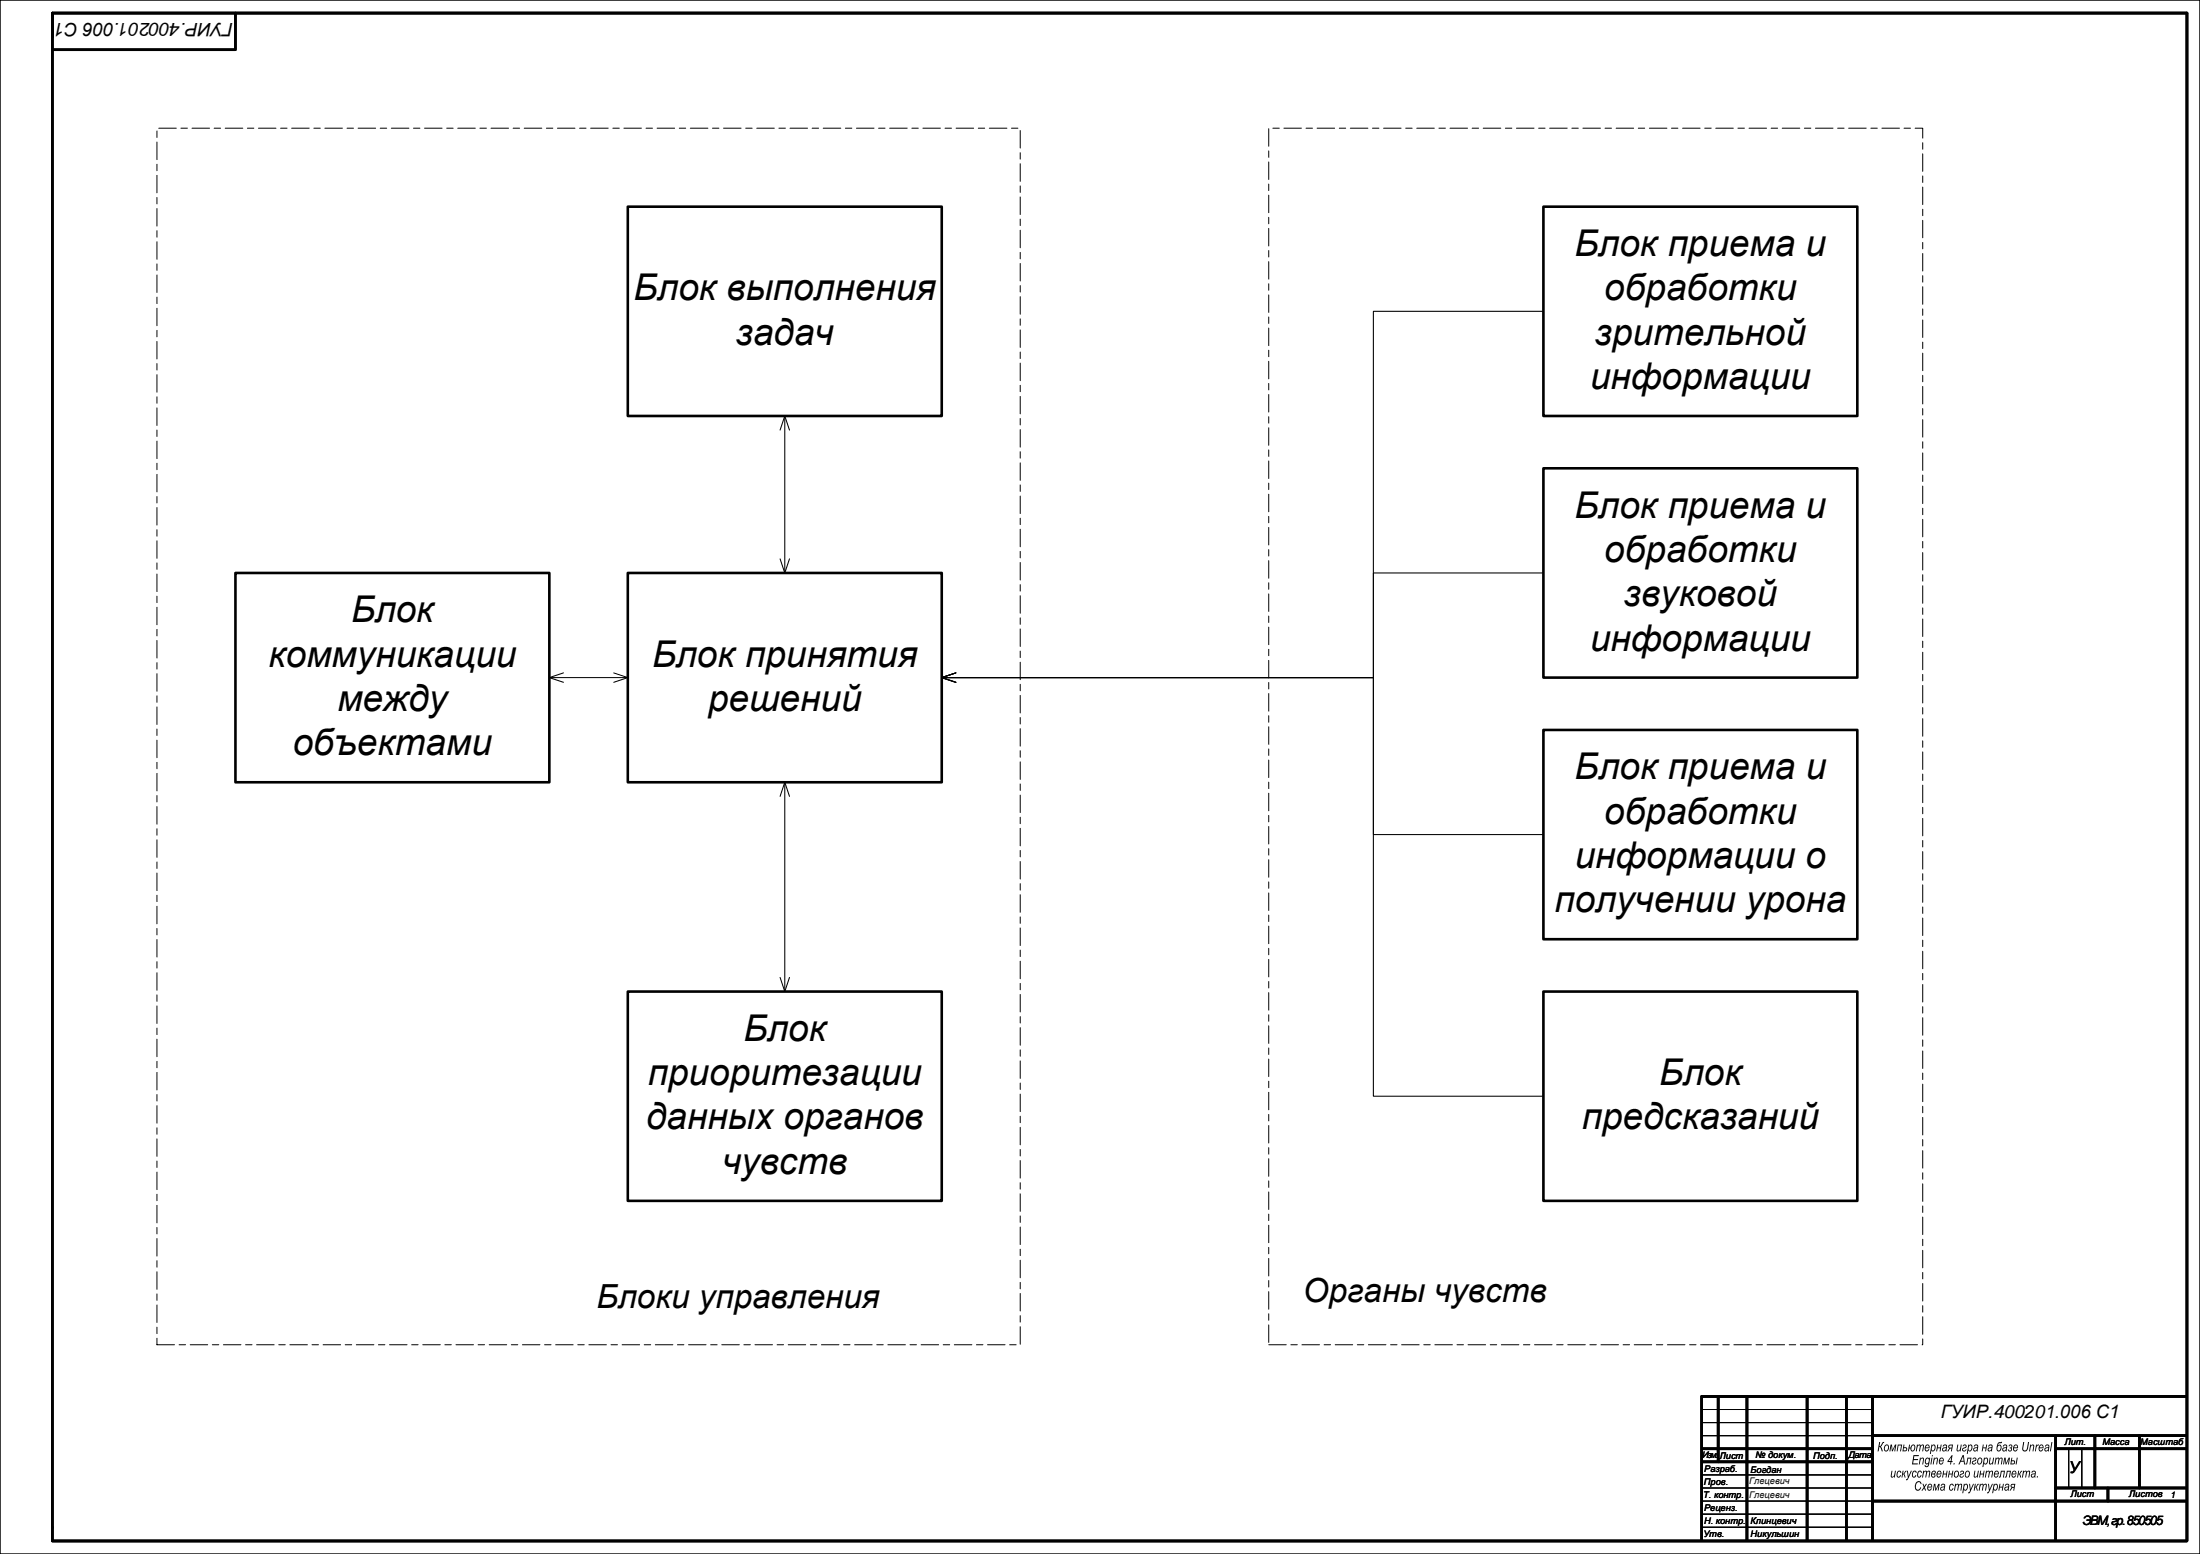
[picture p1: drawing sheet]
<svg xmlns="http://www.w3.org/2000/svg" width="841mm" height="594mm" viewBox="0 0 841 594" stroke-linecap="round" stroke-linejoin="round" font-family="sans-serif">
<path d="M0 0h841v594h-841zM650.8 538.8h65M650.8 543.8h65M650.8 548.7h65M790.8 553.7v15.1M795.8 553.7v15.1M650.8 563.7h65M650.8 568.8h65M650.8 573.8h65M650.8 578.7h65M650.8 583.7h65" fill="none" stroke="#000" stroke-width=".38"/>
<g fill="#000">
<path d="M718.4 551.2h.3l-.2 1.5 .4-.1 .8-1.3 .6-.1-.6 .8a1.12 1.12 0 0 0-.3 1.7l.4 1.1h-.5l-.4-1.4-.5-.3-.3 1.7h-.3zM720.7 552.3a1.15 1.15 0 0 1 1.4 .5 1.15 1.15 0 0 1-.2 1.5 1.01 1.01 0 0 1-1.5 .3 1.01 1.01 0 0 1-.2-1.5zM720.8 552.7l-.2 .6a.71 .71 0 0 0 .3 1.2 .71 .71 0 0 0 .8-1 .61 .61 0 0 0 0-.8 .61 .61 0 0 0-.9 0zM722.7 552.2h.5l.2 2 1-2h.5l-.4 2.6h-.4l.4-2.1-1 2.1h-.3l-.2-2.2-.4 2.2h-.3zM725.5 552.2h1.6l-.4 2.6h-.4l.4-2.3h-.9l-.4 2.3h-.4zM727.7 552.2h.3l-.1 1a.85 .85 0 0 1 1.2 .6 .85 .85 0 0 1-1 1h-.9zM727.8 553.5l-.2 .9h.5a.46 .46 0 0 0 .6-.4 .46 .46 0 0 0-.5-.5zM729.8 552.2h.3l-.1 1.1h.4a1 1 0 0 1 1.2-1.2 1 1 0 0 1 .5 1.7 .92 .92 0 0 1-1 1 .92 .92 0 0 1-.8-1.2h-.4l-.2 1.2h-.4zM731 552.6a.95 .95 0 0 0-.5 1 .95 .95 0 0 0 .8 .8l.2-.1a1.17 1.17 0 0 0-.1-1.9zM732.8 552.2h.3v.4a.61 .61 0 0 1 .6-.5 .61 .61 0 0 1 .6 .5 .65 .65 0 0 1 .8-.5 .65 .65 0 0 1 .3 1l-.2 1.7h-.4l.3-1.8a.38 .38 0 0 0-.2-.5 .38 .38 0 0 0-.5 .2l-.5 2.1h-.3l.3-1.8a.33 .33 0 0 0-.1-.5 .33 .33 0 0 0-.4 .1l-.7 2.2h-.3zM736.1 552.4a.93 .93 0 0 1 1.3-.1 .93 .93 0 0 1 .2 1.3h-1.5a.58 .58 0 0 0 .3 .8 .58 .58 0 0 0 .8-.5h.3a.99 .99 0 0 1-1.3 .8 .99 .99 0 0 1-.4-1.5zM736.4 552.6l-.2 .6h1.1a.53 .53 0 0 0-.2-.7 .53 .53 0 0 0-.7 .1zM738.3 552.2h.4l-.1 .3a.79 .79 0 0 1 1.1-.2 .79 .79 0 0 1 .2 1.1l-.1 .5a.79 .79 0 0 1-.6 .8 .79 .79 0 0 1-.9-.4l-.2 1.4h-.4zM738.9 552.5l-.5 1.1a.57 .57 0 0 0 .4 .8 .57 .57 0 0 0 .7-.7 .7 .7 0 0 0 .1-.8 .7 .7 0 0 0-.7-.4zM740.6 552.2h.3l-.2 1h1l.2-1h.3l-.4 2.6h-.4l.2-1.2h-.9l-.2 1.2h-.4zM742.9 552.3a.83 .83 0 0 1 1.1-.1 .83 .83 0 0 1 .3 1.1l-.2 1.5h-.3v-.4a.79 .79 0 0 1-1.1 .2 .79 .79 0 0 1-.3-1 .79 .79 0 0 1 1.1-.4 .41 .41 0 0 0 .5-.5 .41 .41 0 0 0-.7-.2l-.3 .4h-.4zM742.9 553.7a.52 .52 0 0 0 .3 .8 .52 .52 0 0 0 .6-.6l.1-.5zM745 552.4l1.6-.2-.5 2.6h-.3l.2-1.1-.6 .1-.6 1h-.4l.8-1.2a.77 .77 0 0 1-.2-1.2zM745.2 552.6a.4 .4 0 0 0-.1 .5 .4 .4 0 0 0 .5 .2h.4l.2-.8zM748.2 552.2h.4l-.3 1.6a.47 .47 0 0 0 .4 .7 .47 .47 0 0 0 .5-.6l.4-1.7h.3l-.4 2.6h-.3v-.5a.71 .71 0 0 1-1 .4 .71 .71 0 0 1-.2-1zM750.6 552.3a.79 .79 0 0 1 1.2 .5 .79 .79 0 0 1-1 .9 .47 .47 0 0 0-.3 .5 .47 .47 0 0 0 .5 .4 .47 .47 0 0 0 .4-.5l.3-.1a.87 .87 0 0 1-.9 .9 .87 .87 0 0 1-.8-1 .87 .87 0 0 1 1.1-.7 .42 .42 0 0 0 .3-.5 .42 .42 0 0 0-.5-.3 .42 .42 0 0 0-.3 .4h-.4zM752.4 552.2h.4l-.1 .3a.79 .79 0 0 1 1.1-.2 .79 .79 0 0 1 .2 1.1l-.1 .5a.79 .79 0 0 1-.6 .8 .79 .79 0 0 1-.9-.4l-.2 1.4h-.4zM753 552.5l-.5 1.1a.57 .57 0 0 0 .4 .8 .57 .57 0 0 0 .7-.7 .7 .7 0 0 0 .1-.8 .7 .7 0 0 0-.7-.4zM754.8 552.3a.83 .83 0 0 1 1.1-.1 .83 .83 0 0 1 .3 1.1l-.2 1.5h-.3l-.1-.4a.79 .79 0 0 1-1 .2 .79 .79 0 0 1-.3-1 .79 .79 0 0 1 1.1-.4 .41 .41 0 0 0 .5-.5 .41 .41 0 0 0-.7-.2l-.4 .4h-.3zM754.8 553.7a.52 .52 0 0 0 .3 .8 .52 .52 0 0 0 .6-.6l.1-.5zM758 552.2h.3l-.2 1h1l.2-1h.3l-.4 2.6h-.4l.2-1.2h-.9l-.2 1.2h-.4zM760.3 552.3a.83 .83 0 0 1 1.1-.1 .83 .83 0 0 1 .3 1.1l-.2 1.5h-.3l-.1-.4a.79 .79 0 0 1-1 .2 .79 .79 0 0 1-.3-1 .79 .79 0 0 1 1.1-.4 .41 .41 0 0 0 .5-.5 .41 .41 0 0 0-.7-.2l-.3 .4h-.4zM760.3 553.7a.52 .52 0 0 0 .3 .8 .52 .52 0 0 0 .6-.6l.1-.5zM763.9 551.4l1.4-.3a.96 .96 0 0 1-1.2 .6l-.4 .8a.89 .89 0 0 1 1.2-.2 .89 .89 0 0 1 .2 1.2 1.05 1.05 0 0 1-1.2 1.3 1.05 1.05 0 0 1-.7-1.7zM763.9 552.7a.93 .93 0 0 0-.4 1 .93 .93 0 0 0 .7 .7 .99 .99 0 0 0 .6-1 .99 .99 0 0 0-.7-.9zM765.9 552.3a.83 .83 0 0 1 1.1-.1 .83 .83 0 0 1 .3 1.1l-.2 1.5h-.3l-.1-.4a.79 .79 0 0 1-1 .2 .79 .79 0 0 1-.3-1 .79 .79 0 0 1 1-.4 .41 .41 0 0 0 .6-.5 .41 .41 0 0 0-.7-.2l-.4 .4h-.3zM765.9 553.7a.52 .52 0 0 0 .3 .8 .52 .52 0 0 0 .6-.6l.1-.5zM768.1 552.2a.71 .71 0 0 1 1.1 .2 .71 .71 0 0 1-.3 1 .82 .82 0 0 1-.2 1.4 .82 .82 0 0 1-1.2-.8l.4 .3a.46 .46 0 0 0 .6 .1 .46 .46 0 0 0 .3-.5 .46 .46 0 0 0-.6-.3l.1-.4a.43 .43 0 0 0 .6-.1 .43 .43 0 0 0-.2-.6 .43 .43 0 0 0-.6 .3h-.3zM769.9 552.4a.93 .93 0 0 1 1.3-.1 .93 .93 0 0 1 .2 1.3h-1.5a.58 .58 0 0 0 .3 .8 .58 .58 0 0 0 .8-.5h.3a.99 .99 0 0 1-1.4 .8 .99 .99 0 0 1-.3-1.5zM770.2 552.6l-.3 .6h1.2a.53 .53 0 0 0-.2-.7 .53 .53 0 0 0-.7 .1z"/>
<path d="M731.5 556.2h2v.4h-1.7l-.2 1.1h1.6v.4h-1.7l-.2 1.2h1.8v.5h-2.2zM733.9 557.2h.4l-.1 .4a.7 .7 0 0 1 .9-.5 .7 .7 0 0 1 .3 1.1l-.2 1.6h-.4l.3-1.7a.46 .46 0 0 0-.3-.7 .46 .46 0 0 0-.6 .5l-.3 1.9h-.4zM736.2 557.4l.6-.3 .7 .5v-.4h.4l-.4 2.5a.88 .88 0 0 1-.7 1.1 .88 .88 0 0 1-1.1-.8h.4a.55 .55 0 0 0 .7 .4 .55 .55 0 0 0 .3-.8v-.2a.84 .84 0 0 1-1.1 .1 .84 .84 0 0 1-.2-1.1zM736.5 557.7l-.3 .7a.63 .63 0 0 0 .5 1 .63 .63 0 0 0 .6-.8 .61 .61 0 0 0 0-.9 .61 .61 0 0 0-.8 0zM738.5 556.2h.4l-.1 .5h-.4zM738.4 557.2h.3l-.4 2.6h-.4zM739.3 557.2h.3l-.1 .4a.7 .7 0 0 1 1-.5 .7 .7 0 0 1 .3 1.1l-.3 1.6h-.4l.3-1.7a.46 .46 0 0 0-.3-.7 .46 .46 0 0 0-.5 .5l-.4 1.9h-.4zM741.6 557.4a.93 .93 0 0 1 1.2-.1 .93 .93 0 0 1 .2 1.3h-1.5a.58 .58 0 0 0 .4 .8 .58 .58 0 0 0 .7-.5h.3a.99 .99 0 0 1-1.3 .8 .99 .99 0 0 1-.4-1.5zM741.9 557.6l-.3 .6h1.1a.53 .53 0 0 0-.2-.7 .53 .53 0 0 0-.6 .1z"/>
<path d="M746.1 556.2h.3l-.4 2.2h.4v.4h-.4l-.2 1h-.3l.1-1h-1.2l.1-.4zM745.9 557l-1 1.4h.8zM746.8 559.2h.4l-.1 .6h-.4zM750.3 556.2h.4l.5 3.6h-.4l-.1-1.1h-1.2l-.5 1.1h-.4zM750.4 556.6l-.7 1.8h.9zM752.1 557.2h1.6l-.5 2.6h-.3l.4-2.3h-.9l-.4 2-.7 .3 .4-.6zM754.3 557.3a.79 .79 0 0 1 1.2 .5 .79 .79 0 0 1-1 .9 .47 .47 0 0 0-.3 .5 .47 .47 0 0 0 .5 .4 .47 .47 0 0 0 .4-.5l.4-.1a.87 .87 0 0 1-.9 .9 .87 .87 0 0 1-.8-1 .87 .87 0 0 1 1-.7 .42 .42 0 0 0 .3-.5 .42 .42 0 0 0-.4-.3 .42 .42 0 0 0-.4 .4h-.3zM756.4 557.3a1.15 1.15 0 0 1 1.4 .5 1.15 1.15 0 0 1-.3 1.5 1.01 1.01 0 0 1-1.5 .3 1.01 1.01 0 0 1-.1-1.5zM756.5 557.7l-.3 .6a.71 .71 0 0 0 .4 1.2 .71 .71 0 0 0 .8-1 .61 .61 0 0 0-.1-.8 .61 .61 0 0 0-.8 0zM758.4 557.2h.3v.3a.79 .79 0 0 1 1.1-.2 .79 .79 0 0 1 .2 1.1l-.1 .5a.79 .79 0 0 1-.6 .8 .79 .79 0 0 1-.9-.4l-.2 1.4h-.4zM758.8 557.7l-.3 .9a.57 .57 0 0 0 .4 .8 .57 .57 0 0 0 .7-.7 .7 .7 0 0 0 .1-.8 .7 .7 0 0 0-.7-.4zM760.6 557.2h.4l-.3 1.6a.47 .47 0 0 0 .3 .7 .47 .47 0 0 0 .6-.6l.3-1.7h.4l-.4 2.6h-.4l.1-.5a.71 .71 0 0 1-1 .4 .71 .71 0 0 1-.2-1zM762.9 557.2h.3l-.1 .4a.61 .61 0 0 1 .6-.5 .61 .61 0 0 1 .6 .5 .65 .65 0 0 1 .9-.5 .65 .65 0 0 1 .3 1l-.3 1.7h-.3l.3-1.8a.38 .38 0 0 0-.2-.5 .38 .38 0 0 0-.5 .2l-.5 2.1h-.4l.3-1.8a.33 .33 0 0 0 0-.5 .33 .33 0 0 0-.5 .1l-.6 2.2h-.4zM766.2 557.2h.5l.2 2 1-2h.5l-.5 2.6h-.3l.3-2.1-.9 2.1h-.4l-.2-2.2-.3 2.2h-.4zM771 557.2h.3l-.4 2.6h-.4zM768.9 557.2h.4l-.2 1a.84 .84 0 0 1 1.2 .6 .84 .84 0 0 1-.9 1h-.9zM769 558.5l-.1 .9h.4a.46 .46 0 0 0 .7-.4 .46 .46 0 0 0-.6-.5z"/>
<path d="M773.4 551.2h.4l-.4 2.2a.77 .77 0 0 0 .7 1 .77 .77 0 0 0 .8-.9l.4-2.3h.4l-.4 2.1a1.17 1.17 0 0 1-.9 1.5 1.17 1.17 0 0 1-1.4-1.2zM776.1 552.2h.3l-.1 .4a.7 .7 0 0 1 1-.5 .7 .7 0 0 1 .3 1.1l-.3 1.6h-.3l.2-1.7a.46 .46 0 0 0-.3-.7 .46 .46 0 0 0-.5 .5l-.4 1.9h-.4zM778.3 552.2h.3l-.1 .5 .8-.6v.5a.79 .79 0 0 0-.8 .3 .79 .79 0 0 0-.1 .8l-.2 1.1h-.3zM779.7 552.4a.93 .93 0 0 1 1.2-.1 .93 .93 0 0 1 .3 1.3h-1.6a.58 .58 0 0 0 .4 .8 .58 .58 0 0 0 .7-.5h.4a.99 .99 0 0 1-1.4 .8 .99 .99 0 0 1-.4-1.5zM780 552.6l-.3 .6h1.2a.53 .53 0 0 0-.3-.7 .53 .53 0 0 0-.6 .1zM782 552.3a.83 .83 0 0 1 1.1-.1 .83 .83 0 0 1 .3 1.1l-.2 1.5h-.3l-.1-.4a.79 .79 0 0 1-1 .2 .79 .79 0 0 1-.3-1.1 .79 .79 0 0 1 1.1-.3 .41 .41 0 0 0 .5-.5 .41 .41 0 0 0-.7-.2l-.3 .4h-.4zM782 553.7a.52 .52 0 0 0 .3 .8 .52 .52 0 0 0 .6-.6l.1-.5zM784.2 551.2h.4l-.6 3.6h-.4z"/>
<path d="M723.1 562.2h.3l-.2 1.6a.47 .47 0 0 0 .3 .7 .47 .47 0 0 0 .5-.6l.4-1.7h.3l-.4 2.5h-.3l.1-.4a.71 .71 0 0 1-1 .4 .71 .71 0 0 1-.3-1zM725.5 562.3a.76 .76 0 0 1 .9-.1 .76 .76 0 0 1 .4 .8h-.3a.58 .58 0 0 0-.8-.5 .58 .58 0 0 0-.3 .9 .56 .56 0 0 0 0 .9 .56 .56 0 0 0 .9-.3l.4-.1a.94 .94 0 0 1-1.3 .8 .94 .94 0 0 1-.4-1.5zM727.3 562.2h.4l-.2 1.1 .8-1 .5-.1-.5 .8a.5 .5 0 0 0-.4 .5 .5 .5 0 0 0 .3 .5l.3 .7h-.4l-.3-1-.4-.2-.2 1.2h-.3zM729 562.2h.3l.3 2 .9-2h.4l-1.5 3.1-.5 .5h-.3v-.5h.4l.3-.5zM731.4 562.3a.76 .76 0 0 1 .9-.1 .76 .76 0 0 1 .4 .8h-.4a.58 .58 0 0 0-.7-.5 .58 .58 0 0 0-.3 .9 .56 .56 0 0 0 0 .9 .56 .56 0 0 0 .8-.3l.5-.1a.94 .94 0 0 1-1.3 .8 .94 .94 0 0 1-.4-1.5zM733.4 562.3a.76 .76 0 0 1 .9-.1 .76 .76 0 0 1 .4 .8h-.4a.58 .58 0 0 0-.7-.5 .58 .58 0 0 0-.3 .9 .56 .56 0 0 0 0 .9 .56 .56 0 0 0 .8-.3l.5-.1a.94 .94 0 0 1-1.3 .8 .94 .94 0 0 1-.4-1.5zM735.2 562.2h.3v.4a.61 .61 0 0 1 .6-.5 .61 .61 0 0 1 .6 .5 .65 .65 0 0 1 .8-.5 .65 .65 0 0 1 .3 1l-.3 1.6h-.3l.3-1.7a.38 .38 0 0 0-.2-.5 .38 .38 0 0 0-.5 .2l-.5 2h-.3l.3-1.7a.33 .33 0 0 0-.1-.5 .33 .33 0 0 0-.5 .1l-.6 2.1h-.3zM738.7 562.4a.71 .71 0 0 1 1.1-.1 .71 .71 0 0 1-.3 1.1 .83 .83 0 0 1-.3 1.4 .83 .83 0 0 1-1-1zM738.9 562.7l-.3 .5a.57 .57 0 0 0 .7 0 .57 .57 0 0 0 .2-.7zM738.5 563.6v.1a.5 .5 0 0 0 .1 .7 .5 .5 0 0 0 .7-.1 .5 .5 0 0 0-.1-.7zM740.7 562.4a.93 .93 0 0 1 1.2-.1 .93 .93 0 0 1 .2 1.3h-1.5a.58 .58 0 0 0 .4 .8 .58 .58 0 0 0 .7-.5h.3a.99 .99 0 0 1-1.3 .8 .99 .99 0 0 1-.4-1.5zM740.9 562.6l-.2 .6h1.1a.53 .53 0 0 0-.2-.7 .53 .53 0 0 0-.7 .1zM742.9 562.2h.3l-.2 1h1l.2-1h.3l-.4 2.5h-.4l.2-1.1h-.9l-.2 1.1h-.4zM745.1 562.2h.3l-.2 1h1l.2-1h.3l-.4 2.5h-.4l.2-1.1h-.9l-.2 1.1h-.4zM747.5 562.3a1.15 1.15 0 0 1 1.4 .5 1.15 1.15 0 0 1-.3 1.5 1.01 1.01 0 0 1-1.5 .3 1.01 1.01 0 0 1-.1-1.5zM747.6 562.7l-.3 .6a.71 .71 0 0 0 .4 1.2 .71 .71 0 0 0 .8-1 .61 .61 0 0 0-.1-.8 .61 .61 0 0 0-.8 0zM749.6 562.3a.79 .79 0 0 1 1.2 .5 .79 .79 0 0 1-1 .9 .47 .47 0 0 0-.3 .5 .47 .47 0 0 0 .5 .4 .47 .47 0 0 0 .4-.5l.4-.1a.87 .87 0 0 1-.9 .9 .87 .87 0 0 1-.9-1 .87 .87 0 0 1 1.1-.7 .42 .42 0 0 0 .3-.5 .42 .42 0 0 0-.5-.3 .42 .42 0 0 0-.3 .4h-.3zM751.6 562.3a1.15 1.15 0 0 1 1.5 .5 1.15 1.15 0 0 1-.3 1.5 1.01 1.01 0 0 1-1.5 .3 1.01 1.01 0 0 1-.1-1.5zM751.8 562.7l-.3 .6a.71 .71 0 0 0 .4 1.2 .71 .71 0 0 0 .8-1 .61 .61 0 0 0-.1-.8 .61 .61 0 0 0-.8 0zM754.8 562.2h.3l-.2 1.6a.47 .47 0 0 0 .3 .7 .47 .47 0 0 0 .5-.6l.4-1.7h.4l-.5 2.5h-.3l.1-.4a.71 .71 0 0 1-1 .4 .71 .71 0 0 1-.3-1zM757 562.2h.3l-.1 1h.9l.2-1h.3l-.4 2.5h-.3l.2-1.1h-1l-.2 1.1h-.4zM759.2 562.2h.3v.4a.61 .61 0 0 1 .6-.5 .61 .61 0 0 1 .6 .5 .65 .65 0 0 1 .8-.5 .65 .65 0 0 1 .3 1l-.2 1.6h-.4l.3-1.7a.38 .38 0 0 0-.2-.5 .38 .38 0 0 0-.5 .2l-.5 2h-.3l.3-1.7a.33 .33 0 0 0-.1-.5 .33 .33 0 0 0-.4 .1l-.7 2.1h-.3zM762.6 562.4a.93 .93 0 0 1 1.2-.1 .93 .93 0 0 1 .3 1.3h-1.6a.58 .58 0 0 0 .4 .8 .58 .58 0 0 0 .7-.5h.4a.99 .99 0 0 1-1.4 .8 .99 .99 0 0 1-.4-1.5zM762.9 562.6l-.3 .6h1.2a.53 .53 0 0 0-.3-.7 .53 .53 0 0 0-.6 .1zM764.9 562.2h1.6l-.5 2.5h-.3l.3-2.2h-.8l-.4 2-.7 .2 .4-.5zM767.2 562.2h1.5l-.4 2.5h-.4l.4-2.2h-.8l-.4 2-.7 .2 .4-.5zM769.3 562.4a.93 .93 0 0 1 1.3-.1 .93 .93 0 0 1 .2 1.3h-1.5a.58 .58 0 0 0 .3 .8 .58 .58 0 0 0 .8-.5h.3a.99 .99 0 0 1-1.4 .8 .99 .99 0 0 1-.3-1.5zM769.6 562.6l-.3 .6h1.2a.53 .53 0 0 0-.2-.7 .53 .53 0 0 0-.7 .1zM771.5 562.2h.4l-.2 1.1 .8-1 .5-.1-.5 .8a.5 .5 0 0 0-.4 .5 .5 .5 0 0 0 .3 .5l.3 .7h-.4l-.3-1-.4-.2-.2 1.2h-.3zM773.4 562.2h.3v.4a.61 .61 0 0 1 .5-.5 .61 .61 0 0 1 .6 .5 .65 .65 0 0 1 .9-.5 .65 .65 0 0 1 .3 1l-.3 1.6h-.3l.3-1.7a.38 .38 0 0 0-.2-.5 .38 .38 0 0 0-.5 .2l-.5 2h-.3l.2-1.7a.33 .33 0 0 0 0-.5 .33 .33 0 0 0-.5 .1l-.6 2.1h-.4zM776.9 562.3a.83 .83 0 0 1 1.1-.1 .83 .83 0 0 1 .2 1.1l-.1 1.4h-.4v-.3a.79 .79 0 0 1-1.1 .2 .79 .79 0 0 1-.2-1 .79 .79 0 0 1 1-.4 .41 .41 0 0 0 .5-.5 .41 .41 0 0 0-.6-.2l-.4 .4h-.4zM776.8 563.7a.52 .52 0 0 0 .3 .8 .52 .52 0 0 0 .6-.6l.1-.5zM778.7 564.2h.4l-.1 .5h-.4z"/>
<path d="M732.7 566.4a1.09 1.09 0 0 1 1.2-.2 1.09 1.09 0 0 1 .6 1l-.3 .1a.9 .9 0 0 0-1.1-.8 .9 .9 0 0 0-.7 1.1 1.04 1.04 0 0 0 0 1.3 1.04 1.04 0 0 0 1.1 .4l.5-.8 .4 .1a1.3 1.3 0 0 1-1.7 1.2 1.3 1.3 0 0 1-.7-2zM734.9 567.2h.4l.3 .9 .6-.9h.5l-.9 1.3 .5 1.2h-.4l-.3-.9-.7 .9h-.4l.9-1.3zM737.1 567.4a.93 .93 0 0 1 1.3-.1 .93 .93 0 0 1 .2 1.3h-1.5a.58 .58 0 0 0 .3 .8 .58 .58 0 0 0 .7-.5h.4a.99 .99 0 0 1-1.4 .8 .99 .99 0 0 1-.3-1.5zM737.4 567.6l-.3 .6h1.2a.53 .53 0 0 0-.2-.7 .53 .53 0 0 0-.7 .1zM739.3 567.2h.5l.2 2 1-2h.5l-.4 2.5h-.4l.4-2-1 2h-.3l-.2-2.1-.4 2.1h-.3zM742.2 567.3a.83 .83 0 0 1 1.1-.1 .83 .83 0 0 1 .2 1.1l-.1 1.4h-.3l-.1-.3a.79 .79 0 0 1-1 .2 .79 .79 0 0 1-.3-1.1 .79 .79 0 0 1 1-.3 .41 .41 0 0 0 .5-.5 .41 .41 0 0 0-.6-.2l-.4 .4h-.3zM742.2 568.7a.52 .52 0 0 0 .3 .8 .52 .52 0 0 0 .6-.6v-.5zM745.6 567.3a.76 .76 0 0 1 .9-.1 .76 .76 0 0 1 .4 .8h-.4a.58 .58 0 0 0-.7-.5 .58 .58 0 0 0-.3 .9 .56 .56 0 0 0 0 .9 .56 .56 0 0 0 .8-.3l.4-.1a.94 .94 0 0 1-1.2 .8 .94 .94 0 0 1-.4-1.5zM747.4 567.2h.3v.4a.61 .61 0 0 1 .6-.5 .61 .61 0 0 1 .5 .5 .65 .65 0 0 1 .9-.5 .65 .65 0 0 1 .3 1l-.3 1.6h-.3l.3-1.7a.38 .38 0 0 0-.2-.5 .38 .38 0 0 0-.5 .2l-.5 2h-.3l.3-1.7a.33 .33 0 0 0-.1-.5 .33 .33 0 0 0-.5 .1l-.6 2.1h-.3zM750.7 567.2h.3v.3a.79 .79 0 0 1 1.1-.2 .79 .79 0 0 1 .2 1.1l-.1 .5a.79 .79 0 0 1-.6 .8 .79 .79 0 0 1-.9-.4l-.2 1.4h-.4zM751.2 567.7l-.4 .9a.57 .57 0 0 0 .4 .8 .57 .57 0 0 0 .7-.7 .7 .7 0 0 0 .1-.8 .7 .7 0 0 0-.7-.4zM752.7 567.2h.4l.2 2 .9-2h.4l-1.4 3.1-.6 .5h-.2v-.5h.4l.3-.5zM754.9 567.2h.4l-.2 1.1 .8-1 .5-.1-.9 1.2 .6 1.3h-.4l-.3-1-.4-.2-.2 1.2h-.3zM756.8 567.2h.4l-.1 .4a.61 .61 0 0 1 .6-.5 .61 .61 0 0 1 .6 .5 .65 .65 0 0 1 .9-.5 .65 .65 0 0 1 .3 1l-.3 1.6h-.4l.3-1.7a.38 .38 0 0 0-.1-.5 .38 .38 0 0 0-.6 .2l-.4 2h-.4l.3-1.7a.33 .33 0 0 0 0-.5 .33 .33 0 0 0-.5 .1l-.7 2.1h-.3zM760 567.2h.3l.3 2 .9-2h.3l-1.4 3.1-.6 .5h-.2v-.5h.4l.3-.5zM762.2 567.2h.3l-.1 .3a.79 .79 0 0 1 1.2-.2 .79 .79 0 0 1 .1 1.1l-.1 .5a.79 .79 0 0 1-.5 .8 .79 .79 0 0 1-1-.4l-.2 1.4h-.3zM762.6 567.7l-.3 .9a.57 .57 0 0 0 .3 .8 .57 .57 0 0 0 .7-.7 .7 .7 0 0 0 .1-.8 .7 .7 0 0 0-.7-.4zM764.4 567.2h.3l-.2 1h1l.2-1h.3l-.4 2.5h-.4l.2-1.1h-.9l-.2 1.1h-.4zM766.7 567.3a.83 .83 0 0 1 1.1-.1 .83 .83 0 0 1 .3 1.1l-.2 1.4h-.3l-.1-.3a.79 .79 0 0 1-1 .2 .79 .79 0 0 1-.3-1.1 .79 .79 0 0 1 1-.3 .41 .41 0 0 0 .5-.5 .41 .41 0 0 0-.6-.2l-.4 .4h-.3zM766.7 568.7a.52 .52 0 0 0 .3 .8 .52 .52 0 0 0 .6-.6l.1-.5zM768.8 567.4l1.6-.2-.4 2.5h-.4l.2-1-.6 .1-.6 .9h-.4l.8-1.1a.77 .77 0 0 1-.2-1.2zM769 567.6a.4 .4 0 0 0-.1 .5 .4 .4 0 0 0 .5 .2h.5l.1-.8z"/>
</g>
<g fill="none" stroke="#000" stroke-width="1">
<path d="M20 14v-9h816v583.7M20 5v578.7M90 5v14h-70M650.5 533.7v55.1M650.8 533.7h185M656.8 534.3v24.4M667.8 533.7v55.1M690.8 533.7v55.1M705.8 533.7v55.1M715.8 533.7v55.1M650.8 553.7h65M650.8 558.7h65"/>
<path d="M715.8 548.7h120M785.8 548.7v40.1M785.8 553.7h50M800.8 548.7v20.1M817.8 548.7v20.1M715.8 573.8h120M785.8 568.8h50M805.8 568.8v5M20 584v5h816"/>
</g>
<path d="M240 219h120v80h-120z" fill-rule="evenodd" fill="#fff"/>
<path d="M240 219h120v80h-120z" fill="none" stroke="#000" stroke-width="1"/>
<path d="M240 79h120v80h-120z" fill-rule="evenodd" fill="#fff"/>
<path d="M240 79h120v80h-120z" fill="none" stroke="#000" stroke-width="1"/>
<path d="M590 179h120v80h-120z" fill-rule="evenodd" fill="#fff"/>
<path d="M590 179h120v80h-120z" fill="none" stroke="#000" stroke-width="1"/>
<path d="M210 259h30M215.4 257.2l-5.4 1.8 5.4 1.8M234.6 257.2l5.4 1.8-5.4 1.8" fill="none" stroke="#000" stroke-width=".4"/>
<path d="M590 379h120v80h-120z" fill-rule="evenodd" fill="#fff"/>
<path d="M590 379h120v80h-120z" fill="none" stroke="#000" stroke-width="1"/>
<path d="M590 79h120v80h-120z" fill-rule="evenodd" fill="#fff"/>
<path d="M590 79h120v80h-120z" fill="none" stroke="#000" stroke-width="1"/>
<path d="M590 279h120v80h-120z" fill-rule="evenodd" fill="#fff"/>
<path d="M590 279h120v80h-120z" fill="none" stroke="#000" stroke-width="1"/>
<path d="M240 379h120v80h-120z" fill-rule="evenodd" fill="#fff"/>
<path d="M240 379h120v80h-120z" fill="none" stroke="#000" stroke-width="1"/>
<path d="M90 219h120v80h-120z" fill-rule="evenodd" fill="#fff"/>
<path d="M90 219h120v80h-120z" fill="none" stroke="#000" stroke-width="1"/>
<path d="M590 119h-65v140h-165M300 159v60M298.2 164.4l1.8-5.4 1.8 5.4M298.2 213.6l1.8 5.4 1.8-5.4M590 219h-65v40h-165M360 259h165v60h65M360 259h165v160h65M365.4 257.2l-5.4 1.8 5.4 1.8M300 299v80M298.2 304.4l1.8-5.4 1.8 5.4M298.2 373.6l1.8 5.4 1.8-5.4" fill="none" stroke="#000" stroke-width=".4"/>
<path d="M60 49h330v465h-330zM485 49h250v465h-250z" fill="none" stroke="#000" stroke-width=".38" stroke-dasharray="6.7 1.8 2.5 1.8"/>
<g font-size="14.1">
<text x="601.9" y="97.8">Блок приема и</text>
<text x="242.2" y="114.8">Блок выполнения</text>
<text x="613.3" y="114.8">обработки</text>
<text x="281.3" y="131.7">задач</text>
<text x="609.7" y="131.7">зрительной</text>
<text x="607.8" y="148.6">информации</text>
<text x="601.9" y="197.8">Блок приема и</text>
<text x="613.3" y="214.8">обработки</text>
<text x="620.8" y="231.7">звуковой</text>
<text x="134.2" y="237.8">Блок</text>
<text x="607.8" y="248.6">информации</text>
<text x="102.6" y="254.8">коммуникации</text>
<text x="249.3" y="254.8">Блок принятия</text>
<text x="129" y="271.7">между</text>
<text x="270.7" y="271.7">решений</text>
<text x="111.9" y="288.7">объектами</text>
<text x="601.9" y="297.9">Блок приема и</text>
<text x="613.3" y="314.8">обработки</text>
<text x="602" y="331.7">информации о</text>
<text x="594.3" y="348.7">получении урона</text>
<text x="284.2" y="397.9">Блок</text>
<text x="247.6" y="414.8">приоритезации</text>
<text x="634.2" y="414.8">Блок</text>
<text x="247" y="431.7">данных органов</text>
<text x="604.7" y="431.7">предсказаний</text>
<text x="276.1" y="448.7">чувств</text>
</g>
<g font-size="12.7">
<text x="498.1" y="497.8">Органы чувств</text>
<text x="228" y="499.9">Блоки управления</text>
</g>
<g font-size="7.1">
<text x="89.2" y="8.9" transform="rotate(-180 89.2 8.9)">ГУИР.400201.006 С1</text>
<text x="741.9" y="542.2">ГУИР.400201.006 С1</text>
</g>
<text font-size="6.3" x="790.9" y="562.9">У</text>
<text font-size="5" x="796" y="583">ЭВМ, гр. 850505</text>
<g font-size="3.5">
<text x="650.7" y="557.4">Изм.</text>
<text x="657.4" y="557.5">Лист</text>
<text x="671.1" y="557.4">№ докум.</text>
<text x="693.1" y="557.5">Подп.</text>
<text x="706.6" y="557.4">Дата</text>
<text x="789.2" y="552.3">Лит.</text>
<text x="803.7" y="552.3">Масса</text>
<text x="818.2" y="552.3">Масштаб</text>
<text x="651.5" y="562.5">Разраб.</text>
<text x="669.2" y="562.9">Богдан</text>
<text x="651.4" y="567.5">Пров.</text>
<text x="668.7" y="567.4">Глецевич</text>
<text x="651.1" y="572.6">Т. контр.</text>
<text x="668.7" y="572.5">Глецевич</text>
<text x="791.4" y="572.3">Лист</text>
<text x="813.9" y="572.3">Листов</text>
<text x="829.6" y="572.4">1</text>
<text x="651.4" y="577.5">Реценз.</text>
<text x="651.2" y="587.6">Утв.</text>
<text x="651.4" y="582.5">Н. контр.</text>
<text x="669.2" y="582.6">Клинцевич</text>
<text x="669.2" y="587.6">Никульшин</text>
</g>
</svg>
